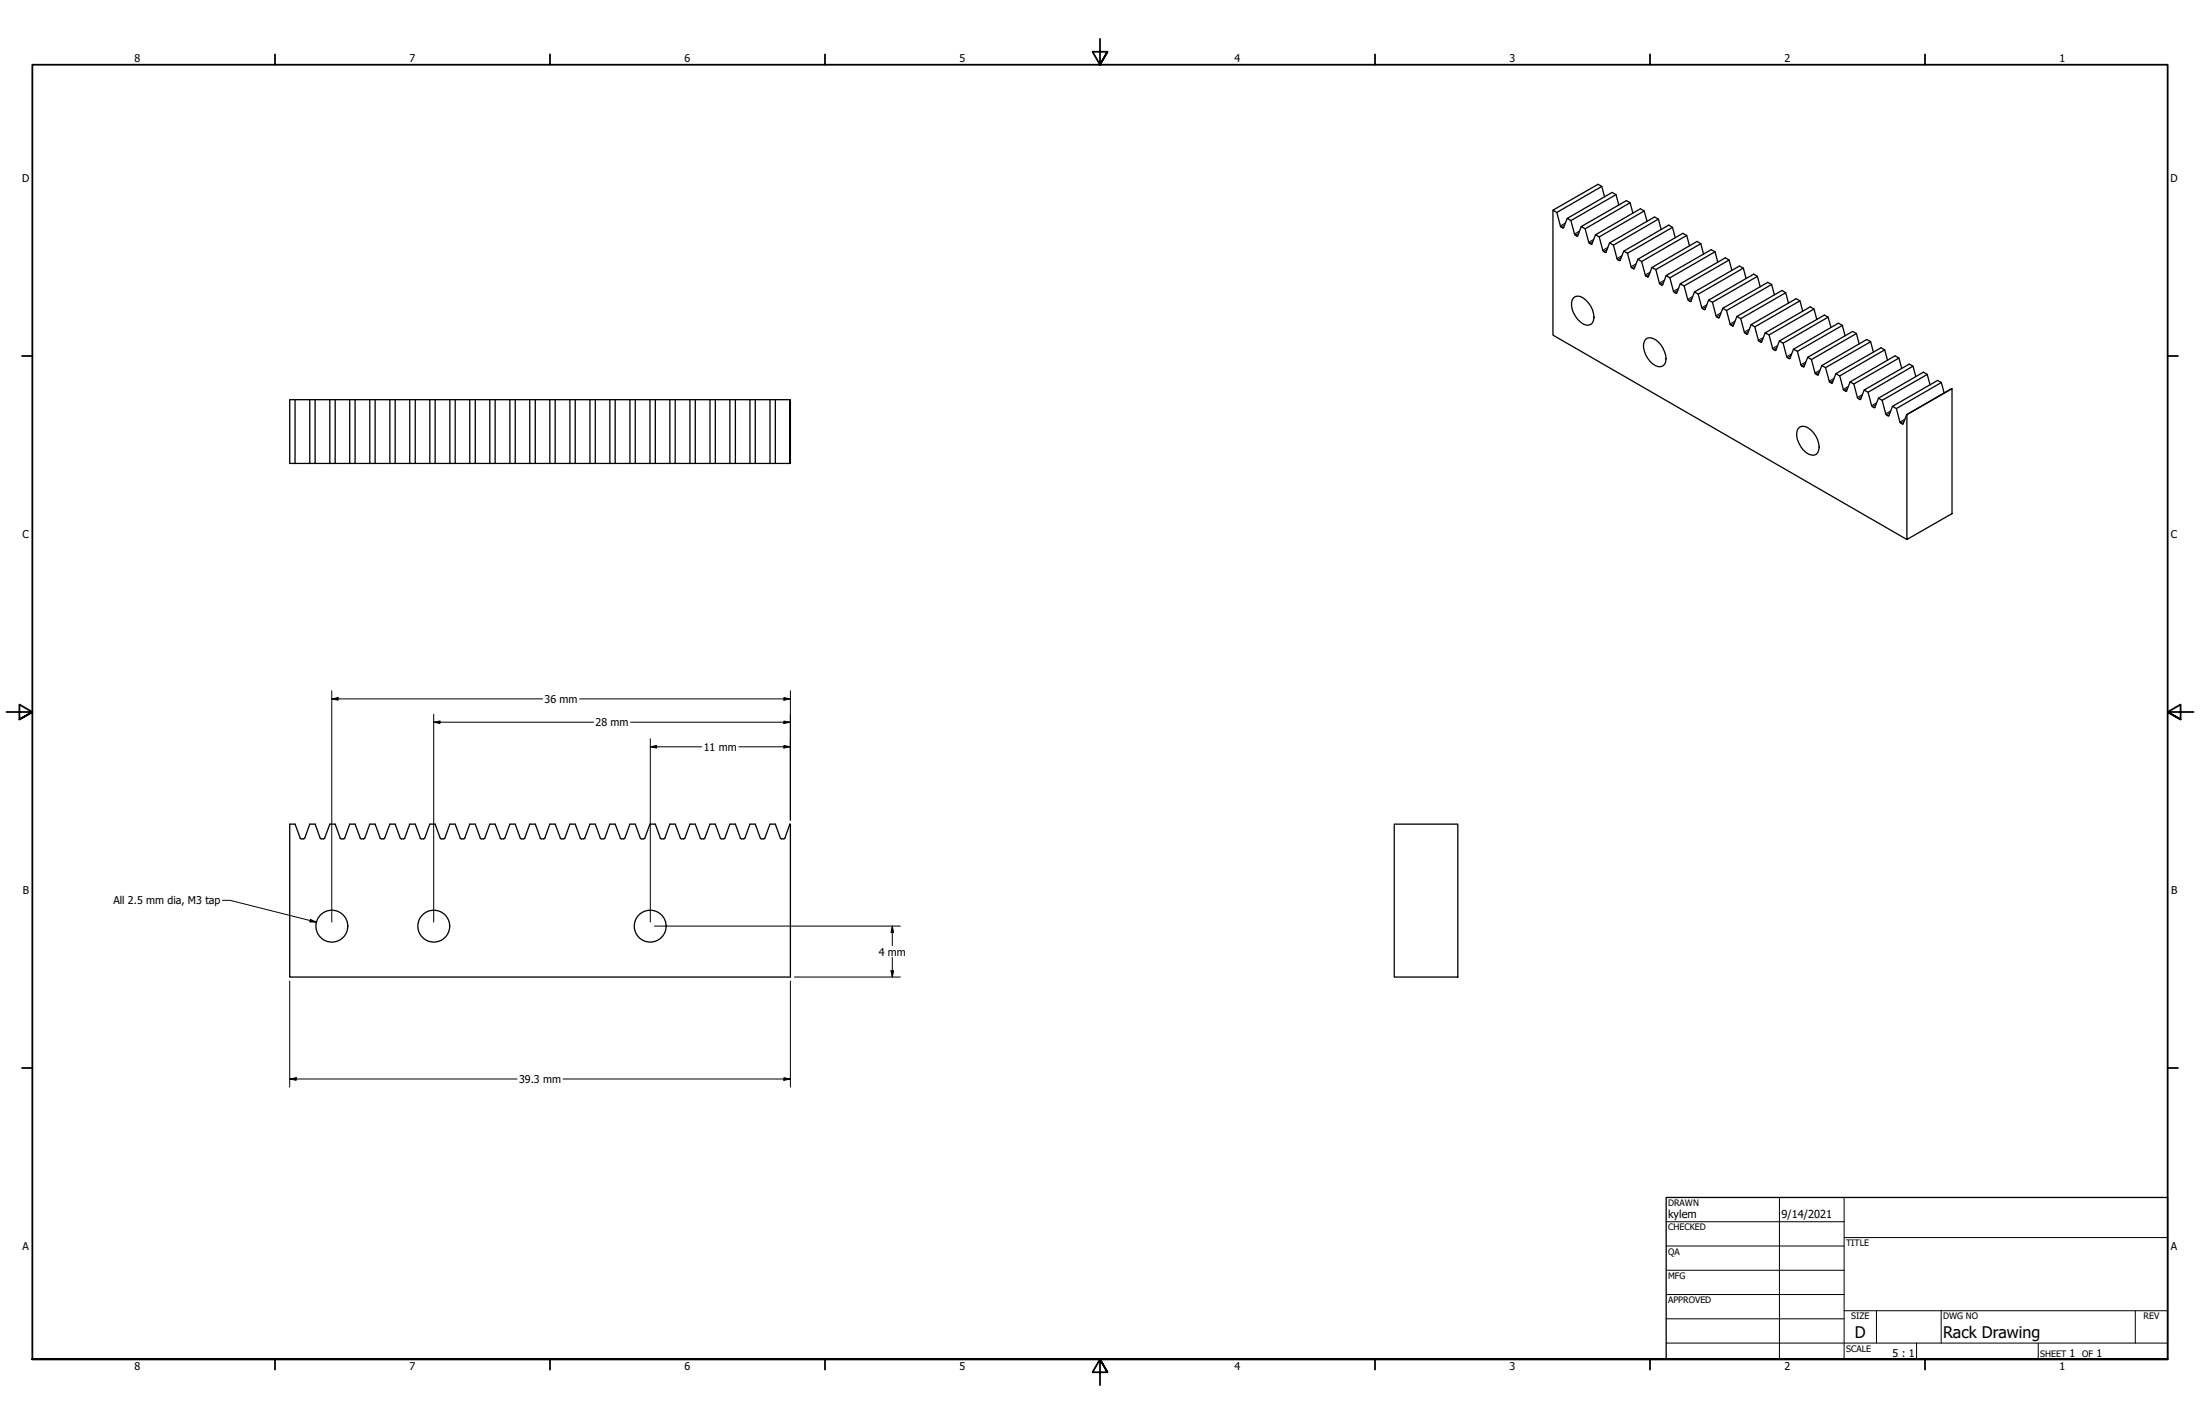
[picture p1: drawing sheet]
<svg xmlns="http://www.w3.org/2000/svg" width="864mm" height="559mm" viewBox="0 0 864 559" stroke-linecap="round" stroke-linejoin="round" font-family="sans-serif">
<!-- layer: Visible (ANSI) -->
<g fill="none" stroke="#000" stroke-width=".51">
<path d="M628.8 73.2l-17.7 10.2-1.5-.9 17.7-10.2 1.5 .9 1.1 4M634.4 76.4l-17.8 10.2-1.4-.9 17.6-10.2 1.6 .9 1 4.1M639.9 79.6l-17.7 10.2-1.5-.9 17.7-10.2 1.5 .9 1.1 4M609.6 82.5v49l138.9 80.2M611.1 83.4l1.7 5.7 1 .2 1.4-3.6M616.6 86.6l1.4 5.2 1 .8h.3l1.4-3.7M622.2 89.8l1.8 5.7 .9 .3 1.4-3.7M627.8 93l1.4 5.2 .9 .9 .3-.1 1.4-3.7M633.3 96.2l1.8 5.7 .8 .4 1.5-3.7M638.9 99.4l1.4 5.2 .9 .9 .3-.1 1.4-3.7M645.4 82.8l-17.6 10.2-1.5-.9 17.7-10.2 1.4 .9 1.2 4.1M651 86l-17.7 10.2-1.5-.9 17.7-10.1 1.5 .8 1.1 4"/>
<path d="M656.5 89.2l-17.6 10.2-1.5-.8 17.7-10.3 1.4 .9 1.1 4.1M662.1 92.4l-17.7 10.2-1.5-.9 17.7-10.1 1.5 .8 1.1 4.1M667.6 95.6l-17.6 10.2-1.5-.8 17.7-10.3 1.4 .9 1.1 4.1M673.2 98.8l-17.7 10.2-1.5-.9 17.7-10.1 1.5 .8 1.1 4.1M617.7 116.8a2.94 2.94 0 0 1 3.8 .2 9.2 9.2 0 0 1 4 8.7 2.84 2.84 0 0 1-2.3 2 2.84 2.84 0 0 1-2.7-1.3 9 9 0 0 1-3.3-8.7zM644.4 102.6l1.7 5.7 1 .3 1.4-3.6M650 105.8l1.4 5.3 .9 .8 .4-.1 1.3-3.7M655.5 109l1.7 5.7 1 .3 1.4-3.6M661.1 112.2l1.4 5.3 .9 .8 .4-.1 1.4-3.6M666.6 115.4l1.4 5.3 1 .8 .3-.1 1.4-3.6M672.2 118.6l1.4 5.3 1 .8h.3l1.4-3.7M678.8 102l-17.7 10.2-1.5-.8 17.7-10.2 1.5 .8 1 4.1"/>
<path d="M684.3 105.2l-17.7 10.2-1.4-.8 17.6-10.2 1.5 .8 1.1 4.1M689.9 108.5l-17.7 10.1-1.5-.8 17.7-10.2 1.5 .9 1 4M695.5 111.6l-17.8 10.3-1.4-.9 17.6-10.2 1.6 .8 1 4.1M701 114.9l-17.7 10.1-1.5-.8 17.7-10.2 1.5 .9 1.1 4M706.6 118l-17.8 10.3-1.4-.9 17.6-10.2 1.6 .8 1 4.1M646 133.2a3.4 3.4 0 0 1 4.9 1 9.5 9.5 0 0 1 3 7.8 2.55 2.55 0 0 1-4 1.5 8.9 8.9 0 0 1-4.4-9.5zM677.7 121.9l1.4 5.2 1 .8 .3-.1 1.4-3.6M683.3 125l1.4 5.3 1 .8h.3l1.4-3.7M688.8 128.3l1.4 5.2 1 .8 .3-.1 1.4-3.6M694.4 131.4l1.4 5.3 1 .8h.3l1.4-3.7M700 134.7l1.4 5.3 .9 .7h.3l1.4-3.7M705.5 137.9l1.7 5.7 1 .3 1.4-3.7"/>
<path d="M712.1 121.3l-17.7 10.1-1.5-.8 17.7-10.2 1.5 .9 1.1 4M717.6 124.5l-17.6 10.2-1.5-.9 17.7-10.2 1.4 .9 1.2 4M723.2 127.7l-17.7 10.2-1.5-.9 17.7-10.2 1.5 .9 1.1 4.1M728.7 130.9l-17.6 10.2-1.5-.9 17.7-10.2 1.4 .9 1.1 4M734.3 134.1l-17.7 10.2-1.5-.9 17.7-10.2 1.5 .9 1.1 4.1M739.8 137.3l-17.6 10.2-1.5-.9 17.7-10.1 1.4 .8 1.1 4.1M115.8 156.8v25.1h-2.1v-25.1h196.4M121.6 156.8v25.1h2.1v-25.1M129.5 156.8v25.1h2.1v-25.1M137.3 156.8v25.1h2.1v-25.1M145.2 156.8v25.1h2.1v-25.1M153 156.8v25.1h2.1v-25.1"/>
<path d="M160.8 156.8v25.1h2.2v-25.1M168.7 156.8v25.1h2.1v-25.1M176.6 156.8v25.1h2.1v-25.1M184.4 156.8v25.1h2.2v-25.1M192.3 156.8v25.1h2.1v-25.1M200.2 156.8v25.1h2v-25.1M208 156.8v25.1h2.1v-25.1M215.8 156.8v25.1h2.1v-25.1M223.7 156.8v25.1h2.1v-25.1M231.6 156.8v25.1h2.1v-25.1M239.4 156.8v25.1h2.1v-25.1M247.3 156.8v25.1h2.1v-25.1"/>
<path d="M255.1 156.8v25.1h2.1v-25.1M263 156.8v25.1h2v-25.1M270.8 156.8v25.1h2.1v-25.1M278.7 156.8v25.1h2.1v-25.1M286.5 156.8v25.1h2.2v-25.1M294.4 156.8v25.1h2.1v-25.1M302.3 156.8v25.1h2.1v-25.1M310.1 156.8l.2 25.1zM711.1 141.1l1.4 5.3 .9 .7h.3l1.4-3.7M716.6 144.3l1.5 5.5 .8 .6 .4-.1 1.4-3.7M722.2 147.5l1.4 5.3 .9 .7h.4l1.3-3.6M727.7 150.7l1.4 5.3 1 .8 .3-.1 1.4-3.7"/>
<path d="M733.3 153.9l1.4 5.3 .9 .8 .4-.1 1.4-3.6M738.8 157.1l1.4 5.3 1 .8 .3-.1 1.4-3.7M745.4 140.5l-17.7 10.2-1.5-.8 17.7-10.3 1.5 .9 1.1 4.1M751 143.7l-17.7 10.2-1.5-.9 17.7-10.1 1.5 .8 1 4.1M756.5 146.9l-17.7 10.2-1.4-.8 17.6-10.2 1.5 .8 1.1 4.1M762.1 150.1l-17.7 10.2-1.5-.9 17.7-10.1 1.5 .8 1 4.1M766.3 152.5l-17.8 10.3M706.1 167.9a2.94 2.94 0 0 1 3.8 .1 9.2 9.2 0 0 1 4 8.7 2.45 2.45 0 0 1-4 1.5 9.1 9.1 0 0 1-4.4-9.5zM744.4 160.3l1.4 5.3 1 .8 .3-.1 1.4-3.6M748.5 162.8l17.8-10.3v49l-17.8 10.2zM115.8 181.9h5.8M123.7 181.9h5.8"/>
<path d="M131.6 181.9h5.7M139.4 181.9h5.8M147.3 181.9h5.7M155.1 181.9h5.7M163 181.9h5.7M170.8 181.9h5.8M178.7 181.9h5.7M186.6 181.9h5.7M194.4 181.9h5.8M202.2 181.9h5.8M210.1 181.9h5.7M217.9 181.9h5.8"/>
<path d="M225.8 181.9h5.8M233.7 181.9h5.7M241.5 181.9h5.8M249.4 181.9h5.7M257.2 181.9h5.8M265 181.9h5.8M272.9 181.9h5.8M280.8 181.9h5.7M288.7 181.9h5.7M296.5 181.9h5.8M304.4 181.9h5.7M133.5 328.9l.3 .2 1.1 .1"/>
<path d="M133.5 328.9l-1.9-5.5h-2.1l-2 5.5-.5 .3h-.9l-.4-.3-2-5.5h-2.1l-2 5.5-.4 .3M141.8 329.2l-.4-.3-2-5.5h-2.1l-2 5.6-.4 .2M141.9 329.2h.8M150.6 329.2l-1.1-.1-.2-.2-2-5.5h-2.1l-2 5.5-.5 .3M157.5 329.2h.9M157.6 329.2l-.5-.3-2-5.5h-2.1l-2.1 5.6-.3 .2M165.4 329.2l-.5-.3-1.9-5.5h-2.2l-2 5.6-.3 .2M165.4 329.2h.9M181.1 329.2h.9M181.1 329.2l-.4-.3-2-5.5h-2.1l-2 5.5-.5 .3h-.9l-.4-.3-2-5.5h-2.1l-1.9 5.5-.5 .3M188.9 329.2l-.4-.3-1.9-5.5h-2.2l-2 5.6-.4 .2M189 329.2h.9"/>
<path d="M196.8 329.2l1.1-.1 .3-.2 2-5.5h2l2 5.5 .5 .3M196.8 329.2l-.4-.3-2-5.5h-2.1l-2 5.5-.5 .3M204.7 329.2l1.2-.2 2.1-5.6h2.1l2 5.5 .4 .3M213.9 328.9l1.9-5.5h2.1l2 5.5 .5 .3M213.9 328.9l-.3 .2-1.1 .1M221.7 328.9l-.2 .2-1.2 .1M221.7 328.9l2-5.5h2.1l2 5.5 .4 .3h.9l.4-.2 2.1-5.6h2.1l1.9 5.5 .5 .3M237.4 328.9l2-5.5h2.1l2.1 5.6 1.2 .2 .5-.3M237.5 328.9l-.3 .2-1.1 .1M245.3 328.9l2-5.5h2.1l2.1 5.6 1.2 .2 .4-.3M253.1 328.9l2-5.5h2.1l2 5.5 .4 .3M261 328.9l2-5.5h2l2.1 5.5"/>
<path d="M261 328.9l-.2 .2-1.1 .1M267 328.9l.5 .3 1.1-.1 .2-.2M268.9 328.9l1.9-5.5h2.1l2.1 5.6 1.3 .2 .4-.3M276.7 328.9l2-5.5h2.1l2 5.6 1.3 .2 .5-.3M284.5 328.9l2-5.5h2.2l1.9 5.5M290.6 328.9l.5 .3 1-.1 .3-.2M292.4 328.9l2-5.5h2.1l2.1 5.6 1.2 .2 .5-.3M300.2 328.9l2.1-5.5h2.1l1.9 5.5M306.4 328.9l.4 .3 1.2-.2 2.3-5.6v60h-196.6v-60h2.1l2.1 5.6 1.3 .2M547.3 323.4h25v60h-25z"/>
<circle cx="130.3" cy="363.4" r="6.3"/>
<circle cx="170.3" cy="363.4" r="6.3"/>
<circle cx="255.2" cy="363.4" r="6.3"/>
</g>
<!-- layer: Visible Narrow (ANSI) -->
<g fill="none" stroke="#000" stroke-width=".39">
<path d="M613.8 89.2l-.3 .2M614.2 88.3l-1.4 .8M614.5 87.5l-2 1.1M619.4 92.5l-.4 .1M619.8 91.5l-1.4 .8M620 90.7l-2 1.1M624.9 95.6l-.3 .2M625.3 94.7l-1.3 .8M625.6 93.9l-2 1.2M630.5 98.9l-.4 .2M630.9 97.9l-1.4 .8M631.1 97.1l-1.9 1.1"/>
<path d="M636 102l-.3 .2M636.4 101.1l-1.3 .8M636.7 100.3l-2 1.2M641.6 105.3l-.4 .2M642 104.3l-1.4 .8M642.2 103.5l-1.9 1.1M647.1 108.5l-.4 .1M647.5 107.5l-1.4 .8M647.8 106.7l-1.9 1.2M652.7 111.7l-.4 .2M653 110.7l-1.3 .8M653.4 109.9l-2 1.2"/>
<path d="M658.2 114.9l-.3 .2M658.6 113.9l-1.4 .8M658.9 113.2l-2 1.1M663.8 118.1l-.4 .2M664.1 117.2l-1.3 .7M664.5 116.3l-2 1.2M670.1 119.6l-2.1 1.1M669.4 121.3l-.4 .2M669.7 120.3l-1.4 .8M674.9 124.5l-.3 .2M675.3 123.6l-1.4 .7M675.6 122.7l-2 1.2"/>
<path d="M680.5 127.7l-.4 .2M680.8 126.7l-1.4 .8M681.1 126l-2 1.1M686 130.9l-.3 .2M686.4 130l-1.4 .7M686.7 129.2l-2 1.1M691.6 134.1l-.4 .2M692 133.2l-1.4 .7M692.2 132.4l-2 1.1M697.1 137.3l-.3 .2M697.5 136.4l-1.3 .8M697.8 135.6l-2 1.1"/>
<path d="M703.1 139.6l-1.4 .7M703.3 138.8l-1.9 1.2M702.7 140.5l-.4 .2M708.2 143.7l-.3 .3M708.6 142.8l-1.4 .8M708.9 142l-2 1.1M713.8 146.9l-.4 .2M714.1 146l-1.3 .7M714.4 145.2l-1.9 1.2M719.3 150.1l-.4 .3M719.7 149.2l-1.4 .8M720 148.4l-1.9 1.1"/>
<path d="M724.9 153.4l-.4 .1M725.2 152.4l-1.3 .8M725.6 151.6l-2 1.2M730.4 156.5l-.3 .3M730.8 155.6l-1.4 .8M731.1 154.8l-2 1.2M736 159.8l-.4 .2M736.3 158.8l-1.3 .8M736.7 158.1l-2 1.1M741.6 162.9l-.4 .3M741.9 162l-1.4 .8M742.3 161.2l-2.1 1.2"/>
<path d="M747.1 166.2l-.3 .2M747.5 165.2l-1.4 .8M747.8 164.5l-2 1.1"/>
</g>
<!-- layer: Border (ANSI) -->
<g fill="none" stroke="#000" stroke-width=".7">
<path d="M431.8 15.2v10.2l-2.9-5.1h5.8l-2.9 5.1 2.9-5.1M107.9 21.3v4.1M215.9 21.3v4.1M323.8 21.3v4.1M539.8 21.3v4.1M647.7 21.3v4.1M755.6 21.3v4.1M8.6 139.7h4.1M850.9 139.7h4.1M2.5 279.4h10.2l-5.1-2.9v5.8l5.1-2.9-5.1 2.9M861.1 279.4h-10.2l5.1-2.9v5.8l-5.1-2.9 5.1 2.9M8.6 419.1h4.1"/>
<path d="M850.9 419.1h4.1M12.7 533.4v-508h838.2v508h-838.2h838.2M107.9 533.4v4.1M215.9 533.4v4.1M323.8 533.4v4.1M434.7 538.5l-2.9-5.1 2.9 5.1h-5.8l2.9-5.1v10.2M539.8 533.4v4.1M647.7 533.4v4.1M755.6 533.4v4.1"/>
</g>
<!-- layer: Title (ANSI) -->
<g fill="none" stroke="#000" stroke-width=".39">
<path d="M654 479.4h69.9M698.5 469.9v63.5M723.9 469.9v63.5M654 488.9h69.9M654 498.5h69.9M723.9 485.6h127M654 508h69.9M654 517.5h69.9M723.9 514.3h127M736.6 514.3v12.7M762 514.3v12.7M838.2 514.3v12.7"/>
<path d="M654 527h196.9M752.3 527v6.4M800.1 527v6.4"/>
</g>
<path d="M654 469.9h196.9v63.5h-196.9z" fill="none" stroke="#000" stroke-width=".51"/>
<!-- layer: Dimension (ANSI) -->
<g fill="none" stroke="#000" stroke-width=".39">
<path d="M130.2 274.3l2.5-.6v1.1zM130.2 274.3h82.8M130.2 271.1v90.7M227.5 274.3h82.8M307.7 273.7l2.6 .6-2.6 .5zM310.3 271.1v50.7M170.2 283.4l2.5-.4v.9zM170.2 283.4h62.8M170.2 280.2v81.6M247.5 283.4h62.8M255.3 293.1l2.4-.6v1.1zM255.3 293.1h20.2"/>
<path d="M255.3 289.9v71.9M290 293.1h20.3M307.7 292.5l2.6 .6-2.6 .5zM307.7 283l2.6 .4-2.6 .5zM87.3 353.3h3.1l33.8 8.6M121.9 360.8l2.3 1.1-2.5-.1zM256.9 363.4h96.5M350.3 363.4l.5 2.6h-1zM350.3 363.4v7.7M350.3 375.7v7.7M113.7 385v41.6M310.3 385v41.6"/>
<path d="M311.8 383.4h41.6M349.8 380.9h1l-.5 2.5zM113.7 423.4l2.6-.5v1zM113.7 423.4h89.2M221 423.4h89.3M307.7 422.9l2.6 .5-2.6 .5z"/>
</g>
<g fill="#000">
<path d="M130.2 274.3l2.5-.6v1.1z" fill-rule="evenodd"/>
<path d="M307.7 273.7l2.6 .6-2.6 .5z" fill-rule="evenodd"/>
<path d="M170.2 283.4l2.5-.4v.9z" fill-rule="evenodd"/>
<path d="M255.3 293.1l2.4-.6v1.1z" fill-rule="evenodd"/>
<path d="M307.7 292.5l2.6 .6-2.6 .5z" fill-rule="evenodd"/>
<path d="M307.7 283l2.6 .4-2.6 .5z" fill-rule="evenodd"/>
<path d="M121.9 360.8l2.3 1.1-2.5-.1z" fill-rule="evenodd"/>
<path d="M350.3 363.4l.5 2.6h-1z" fill-rule="evenodd"/>
<path d="M349.8 380.9h1l-.5 2.5z" fill-rule="evenodd"/>
<path d="M113.7 423.4l2.6-.5v1z" fill-rule="evenodd"/>
<path d="M307.7 422.9l2.6 .5-2.6 .5z" fill-rule="evenodd"/>
</g>
<g font-size="6.3">
<text x="728.1" y="524.9">D</text>
<text x="762.8" y="525">Rack Drawing</text>
</g>
<g font-size="4.3">
<text x="654.8" y="477.8">kylem</text>
<text x="699.3" y="478">9/14/2021</text>
</g>
<g font-size="4.2">
<text x="52.8" y="24.4">8</text>
<text x="160.8" y="24.4">7</text>
<text x="268.7" y="24.4">6</text>
<text x="376.7" y="24.4">5</text>
<text x="484.6" y="24.4">4</text>
<text x="592.6" y="24.4">3</text>
<text x="700.5" y="24.4">2</text>
<text x="808.5" y="24.4">1</text>
<text x="8.8" y="71.4">D</text>
<text x="852" y="71.4">D</text>
<text x="8.9" y="211.1">C</text>
<text x="852.2" y="211.1">C</text>
<text x="213.8" y="275.8">36 mm</text>
<text x="233.8" y="284.9">28 mm</text>
<text x="276.3" y="294.6">11 mm</text>
<text x="9" y="350.8">B</text>
<text x="852.2" y="350.8">B</text>
<text x="44.5" y="354.8">All 2.5 mm dia, M3 tap</text>
<text x="344.9" y="375">4 mm</text>
<text x="203.8" y="424.9">39.3 mm</text>
<text x="8.9" y="490.5">A</text>
<text x="852.2" y="490.5">A</text>
<text x="742.9" y="532.6">5 : 1</text>
<text x="812.4" y="532.6">1</text>
<text x="823" y="532.6">1</text>
<text x="52.8" y="537.5">8</text>
<text x="160.8" y="537.5">7</text>
<text x="268.7" y="537.5">6</text>
<text x="376.7" y="537.5">5</text>
<text x="484.6" y="537.5">4</text>
<text x="592.6" y="537.5">3</text>
<text x="700.5" y="537.5">2</text>
<text x="808.5" y="537.5">1</text>
</g>
<g font-size="3.5">
<text x="654.8" y="473.2">DRAWN</text>
<text x="654.8" y="482.8">CHECKED</text>
<text x="724.7" y="488.9">TITLE</text>
<text x="654.8" y="492.3">QA</text>
<text x="654.8" y="501.8">MFG</text>
<text x="654.8" y="511.4">APPROVED</text>
<text x="726.7" y="517.7">SIZE</text>
<text x="762.8" y="517.7">DWG NO</text>
<text x="841.4" y="517.7">REV</text>
<text x="724.7" y="530.4">SCALE</text>
<text x="800.9" y="532.6">SHEET</text>
<text x="817.4" y="532.6">OF</text>
</g>
</svg>
